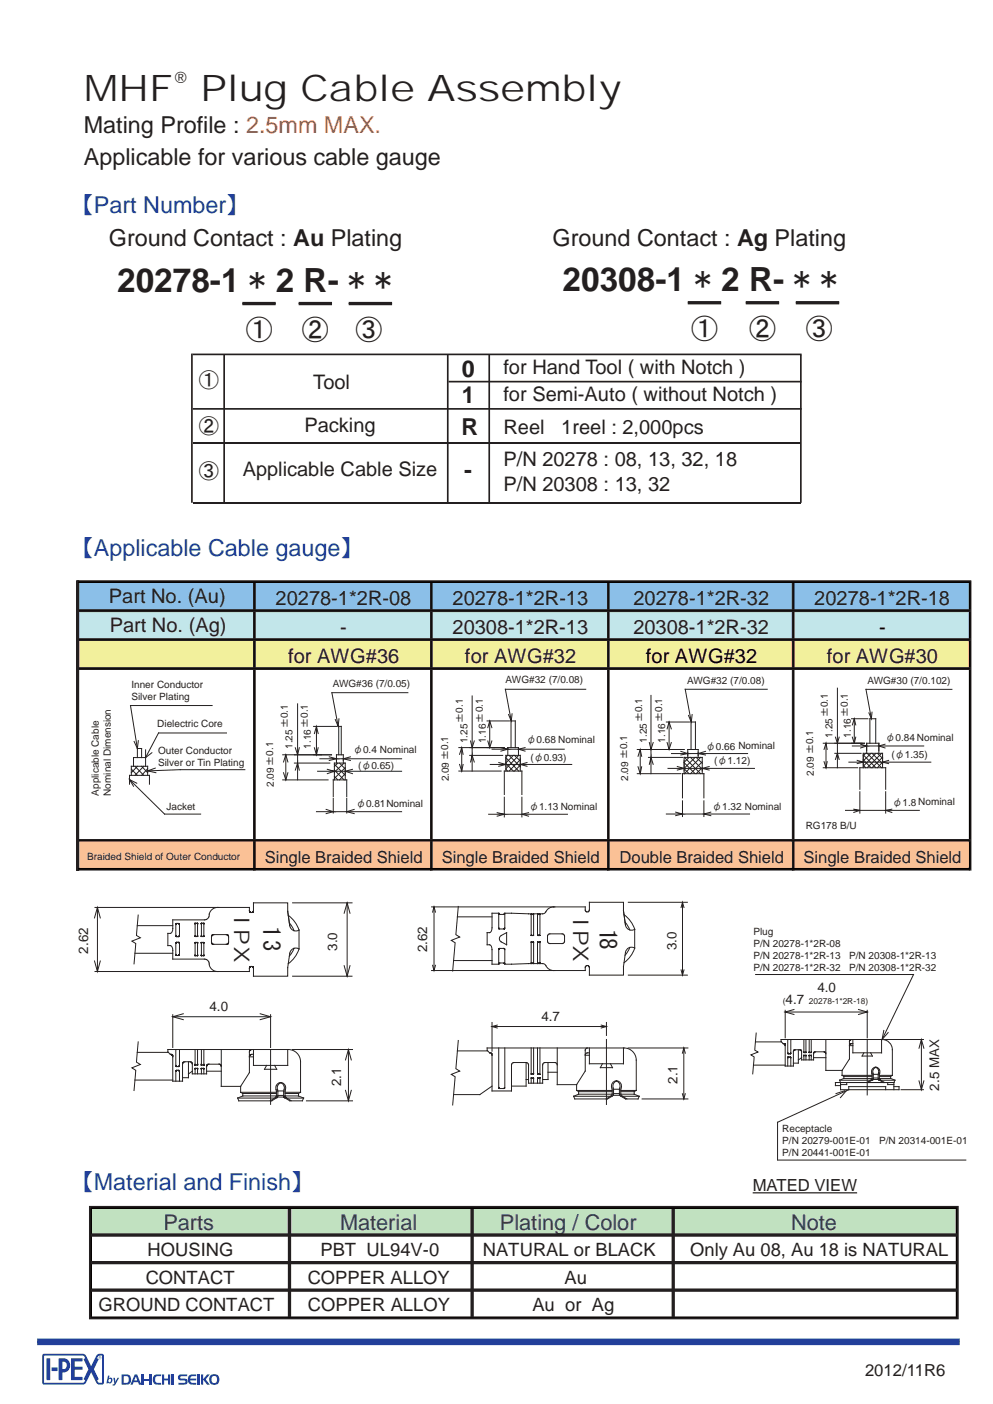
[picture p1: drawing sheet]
<svg xmlns="http://www.w3.org/2000/svg" width="210mm" height="297mm" viewBox="0 0 210 297" stroke-linecap="round" stroke-linejoin="round" font-family="sans-serif">
<path d="M7.9 283.9h195" fill="none" stroke="#214099" stroke-width=".21"/>
<path d="M7.9 283.9h195" fill="none" stroke="#223f9a" stroke-width="1.4" stroke-linecap="butt"/>
<g fill="none" stroke="#231f20" stroke-width=".21">
<path d="M51.2 64.2h7.1M63.2 64.2h7M73.7 64.2h9.2M145.4 64h7.1M157.7 64h7.1M168.3 64h9.2M59.8 159.7h10.3M60.4 159.7v5.3M62.4 158.2l.5 1.5 .4-1.5M62.9 148.9v12.5l.4 1.5M66.3 153.7h5M66.5 155.2l.4-1.5 .4 1.5"/>
<path d="M66.5 158.2l.4 1.5 .4-1.5M66.9 153.7v6M71.6 159.7v-6h.6v6M71.7 152.1l-.2 1.6-.6-1.5M86.3 146.5h-16.1l1.3 7.2M59.8 165h9.6M60 161.2l.4-1.5 .5 1.5M60 163.5l.4 1.5 .5-1.5M62.3 161.4h7.4M62.4 162.9l.5-1.5v3.6M69 171.2l1.5 .5h-3.6M69.2 162.8l1.5 .4h-3.5"/>
<path d="M69.6 160.1l1.5 .4h-3.5M70.5 168.5v-3.5h2.8v3.5M70.5 168.9v3.1M70.7 164.3l.7 .7M70.7 161.7l2.3 2.3M70.7 162.9l2.1 2.1M70.7 165v-3.6h2.3v3.6M71.1 161.4v-1.7h1.5v1.7M71.4 161.4l-.7 .8M71.8 161.4l1.2 1.3M72.8 161.4l-2.1 2M73 162.4l-2.3 2.3"/>
<path d="M73 163.7l-1.2 1.3M73.3 168.9v3.1M74.1 160.1l-1.5 .4 1.5 .4M74.5 162.8l-1.5 .4 1.5 .5M74.9 171.2l-1.6 .5 1.6 .4M84.9 171.7h-14.4l-1.5 .4M84.9 163.2h-14.2l-1.5 .5M84.9 160.5h-13.8l-1.5 .4M20 194.2l.6-2.2 .6 2.2M20.1 192h32.6l.1 .8 .4 .3 .4-.4v-1.7h7.2a13.5 13.5 0 0 0 .5 4.9l.2 .6 .5 .4 .7 .1 .5-.2M20.6 192v13.5M29 195.8h7.5"/>
<path d="M29.2 193.6l-.3 4.3 .8 .5-1.8 .7 .8 .5-.4 4.3M37.2 199.4h.5l.3 .2v2.3l-.3 .3-.4-.1-.1-.2zM37.2 195.4h.5l.3 .2v2.3l-.3 .3-.4-.1-.1-.2zM41.2 197.9l.2 .2M41.3 195.5v2.4M41.3 199.6v2.4M41.4 195.3l-.2 .2M41.4 195.4h.2M41.4 198.1h.2M41.4 199.4l-.2 .2M41.4 199.4h.2M41.6 195.3l.2 .2"/>
<path d="M41.6 199.4l.2 .2M41.8 195.5v2.4M41.8 199.6v2.4M41.8 197.9l-.2 .2M42.5 197.9l.2 .2M42.6 195.5v2.4M42.6 199.6v2.4M42.7 195.3l-.2 .2M42.7 195.4h.3M42.7 198.1h.3M42.7 199.4l-.2 .2M42.7 199.4h.3"/>
<path d="M43 195.3l.2 .2M43 199.4l.2 .2M43.1 195.5v2.4M43.1 199.6v2.4M43.2 197.9l-.2 .2M44.9 197.9l.3-.2 2.8 .1 .3 .4v1.3l-.4 .3h-2.9l-.3-.5v-1.1zM46 192l-.7 .1-.6 .4-.4 .7-.2 1-.6 .4h-7v1.8a.94 .94 0 0 1-.5 1.1h-.5v2.6h.5a.9 .9 0 0 1 .5 1v1.8h6.8l.6 .3 .3 .6a1.65 1.65 0 0 0 .7 1.4l1.1 .3M61 193.7a6.3 6.3 0 0 1 2.2 3.1M61.2 195.3l1 1.6M61.9 191h12.5M63.2 196.8v3.9M72.8 193.2l.6-2.2 .6 2.2"/>
<path d="M73.4 191v15.5M20 203.3l.6 2.2 .6-2.2M28.5 201.7h8M36.5 215.1h20.7M36.5 214.7v6.9M38.8 214.5l-2.3 .6 2.3 .6M41.2 202l.2 .2M41.4 202.2h.2M41.8 202l-.2 .2M42.5 202l.2 .2M42.7 202.2h.3M43.2 202l-.2 .2"/>
<path d="M55 214.5l2.2 .6-2.2 .6M57.2 214.7v6.9M61 203.9a6 6 0 0 0 2.2-3.2l-.5-.1h-.5l-.5 .3-.3 .5-.6 3.3v1.8h-7.2v-1.7l-.4-.3-.4 .2-.1 .8h-32.6M61.9 206.5h12.5M62.2 200.6l-1 1.7M72.8 204.3l.6 2.2 .6-2.2M159.8 206.2h33.4l-6.7 13.7M159.9 218.6l-.3 3.6 .7 .4-1.5 .6 .7 .4-.3 3.6M166 214.1h17.4M166 213.7v5.9M166.6 219.9v2.9l.2 .2 .3-.1 .1-.1v-2.9M167.9 213.6l-1.9 .5 1.9 .5"/>
<path d="M170 219.9v2.6M170.4 219.9v2.6M171.1 219.9v2.6M171.5 219.9v2.6M174.6 219.9v6.6h3.5M180.1 219.9l-.3 .1-.2 .3v3.7l-1.5 2.5M180.3 219.9v2.8h6.1v-2.8M181.5 213.6l1.9 .5-1.9 .5M183.4 213.7v5.9M183.4 219.9v11.8M186.5 219.9a2.17 2.17 0 0 1 2.2 2.2v5.4M186.5 219.9h-21.3v.5l.4 .4"/>
<path d="M186.9 218l-.4 1.9 1.3-1.4M187 219.9h8.3M194.8 219.9v10.6M28.5 228.5h8M29 222.6h6.6M29.2 220.4l-.3 4.3 .8 .5-1.8 .7 .8 .5-.4 4.3M36 223.1l-.5-.5v-.6h25.5a2.59 2.59 0 0 1 2.6 2.6v6.5M36 223.1l.4 .1 .1 .3v5.2h2.1v-3.6l.3-.4 1.3-.1 .4 .2 .1 2.4h3v-1.7l.2-.3 .3-.1M36 223.1l.4 .1 .1 .4M37.2 222v3.4l.2 .3M37.4 225.6h.3M38 228.7v-2l-.3-.3-.4 .1-.1 .2v2"/>
<path d="M38 222v3.4l-.3 .3M39.9 224.6v3.4h-1.3M40.7 226.6l-.8 .6M41.2 225.1l.2 .3M41.3 222v3.1M41.3 226.2v1M41.4 225.3h.2M41.4 226l-.2 .2M41.4 226.1h.2M41.6 226l.2 .2M41.8 222v3.1M41.8 226.2v1"/>
<path d="M41.8 225.1l-.2 .3M42.5 225.1l.2 .3M42.6 222v3.1M42.6 226.2v1M42.7 225.3h.3M42.7 226l-.2 .2M42.7 226.1h.3M43 226l.2 .2M43.1 222v3.1M43.1 226.2v1M43.2 225.1l-.2 .3M43.7 226.6h3.1"/>
<path d="M44.2 225.1h2.1M46.3 225.1l.3 .2 .2 .3M46.8 222v7.8h4.1M50.3 232.3h7.8M50.9 229.8v1.3M50.9 231.1h7.6M50.9 231.1l.4 .2M51.3 231.9h7.2M51.3 231.3h7.2M51.3 231.3v.6M51.3 231.9l-1 .4M53.3 223.1h.3"/>
<path d="M53.3 223.1l-.4 .1-.2 .4h.9M53.3 222l-.4 .2-.2 .3v4.4l-1.8 2.9M53.6 222v3.4h7.2v-3.4M56.4 225.4l-.5 .8h2.6l-.4-.8M57.2 222v11.7M58.2 232.3l-1 .6M58.4 230.5l.1 1.4-.3 .4M58.4 230.5l-.1-.4 .2-.6 .4-.4 .5-.1 .5 .2 .4 .4 .1 .4-.1 .5M58.7 232.1h1.4M58.7 230.6v1.5l-1.2 .8h-7l-.2-.6M58.7 230.5v-.8l.7-.6 .6 .5 .1 .9M58.8 231.8h1.2"/>
<path d="M58.8 230.8h1.2M60 230.9v1l.3 .4M60.1 230.6l-.1 .4M60.2 232.3l1.1 .6h2.6l.3-.6M60.3 231v.9l.2 .4M60.3 231.1h3.3M60.3 231.9h2.8M60.3 231.3h2.8M60.4 230.5l-.1 .4M60.5 232.3l1.1 .6M60.6 232.3h3.6M61.8 222h12.7"/>
<path d="M63.1 231.9l1.1 .4M63.1 231.3v.6M63.6 231.1l-.5 .2M64.8 232.9h9.7M73.1 230.7l.6 2.2 .6-2.2M73.1 224.2l.6-2.2 .6 2.2M73.7 222v10.9M159.3 225.3h6.7M159.7 220.4h5.6M165.6 220.8l.3 .1 .1 .3v4.3h1.8v-3l.3-.4h1l.3 .2 .1 1.9h2.5v-1.3l.4-.4h1.9l.3 .5M165.6 220.8l.3 .1 .1 .3M167.2 225.5v-1.7l-.2-.2-.4 .2v1.7"/>
<path d="M168.8 222.1v2.8h-1M169.5 223.8l-.7 .5M169.9 222.5l.2 .2M170 223.4v.8M170.1 222.6h.2M170.1 223.2l-.2 .2M170.1 223.3h.2M170.3 223.2l.2 .2M170.4 223.4v.8M170.5 222.5l-.2 .2M171.1 222.5l.1 .2M171.1 223.4v.8"/>
<path d="M171.2 223.2l-.1 .2M171.2 222.6h.2M171.2 223.3h.2M171.4 223.2l.2 .2M171.5 223.4v.8M171.6 222.5l-.2 .2M172 223.8h2.6M177.5 228.5l.2 .5v1.5h12.4v-.6h-1.1M177.5 228.5h6.6M178.1 227.5l.3 .2M178.1 227.5h6.3M178.1 226.5v1"/>
<path d="M178.4 228.2l-.9 .3M178.4 227.7v.5M178.4 228.2h6M178.4 227.7h6M178.6 230.8l-1.8 .6M179 230.8l-1.3 1.4M179 229v.5h-1.3M180.3 220.8h-.5l-.2 .4h.7M182.7 222.7l-.4 .7h2.2l-.4-.7M184.6 228.4h1.2M184.6 227.1v1.2l-1 .7M184.6 227.1v-.8l.6-.5 .6 .6-.1 1"/>
<path d="M184.7 228.1h1M184.7 227.3h1M185.7 227.4l.1 1 1 .6M185.9 228.2h2.4M185.9 227.7h2.4M185.9 227.5h2.8M185.9 227.4l.1 1 1 .6M186 227.1v-.6l-.3-.5-.5-.2-.5 .1-.4 .7 .1 1.7-1.1 .7M186 227.1l-.1 .3M186.2 228.5h3M187.3 230.5v-.6h-7.8v.6l-15.1 6.9v8M187.7 229v.5h1.3"/>
<path d="M188.3 227.7v.5M188.3 228.2l.9 .3M188.7 227.5l-.4 .2M189 229h-12.3v.7h1M189 229v1.5M189.2 228.5l-.2 .5M190.5 230.5h4.8M194.3 221.8l.5-1.9 .6 1.9M194.3 228.7l.5 1.8 .6-1.8M164.5 245.4h39.7"/>
</g>
<path d="M51.2 64.2h7.1M63.2 64.2h7M73.7 64.2h9.2M145.4 64h7.1M157.7 64h7.1M168.3 64h9.2" fill="none" stroke="#231f20" stroke-width=".71" stroke-linecap="butt"/>
<path d="M16.4 123.1h188.8v6.2h-188.8z" fill="#8bbfe8"/>
<path d="M16.4 129.2h188.8v6.2h-188.8z" fill="#c2e6ea"/>
<path d="M16.4 135.3h188.8v6.2h-188.8z" fill="#f2f09c"/>
<path d="M16.4 177.8h188.8v6.2h-188.8z" fill="#fac196"/>
<g fill="none" stroke="#231f20" stroke-width=".21">
<path d="M16.2 122.9h189.1v61.2h-189.1zM16.2 122.9v61.2M16.6 129h188.7v.4h-188.7zM16.6 135.2h188.7v.3h-188.7zM16.6 122.9h188.7M16.6 129h188.7M16.6 135.2h188.7M53.6 123.3h.4v60.8h-.4zM53.6 123.3v60.8M91.1 123.3h.3v60.8h-.3zM91.1 123.3v60.8M128.5 123.3h.3v60.8h-.3z"/>
<path d="M128.5 123.3v60.8M167.6 123.3h.3v60.8h-.3zM167.6 123.3v60.8M205 123.3v60.8M16.6 141.3h188.7v.3h-188.7zM16.6 141.3h188.7M29.3 156.7l-.3 1.7-.6-1.5M30.8 158.6v1.7l1.3-1M44.9 149.3h-17.3l1.4 9.1M47.9 155.1h-14.4l-2.7 5.2M97.2 159.6l.4-1.4 .3 1.4M97.6 158.2v4.9"/>
<path d="M99.3 159.8h7M99.5 156.8l.3 1.4 .5-1.4M99.8 147.2v12.6l.5 1.4M103 152.5h4.7M103.2 153.9l.4-1.4 .4 1.4M103.2 156.8l.4 1.4 .4-1.4M103.6 152.5v5.7M105.9 158.2l1.5 .3h-3.3M106.6 158.2h-9.6M107.3 159.8l-.3 .4M107.4 159.8v-1.6h2.2v1.6M107.7 159.8l2.3 2.4"/>
<path d="M108.1 158.2v-5.7h.9v5.7M108.3 151l-.2 1.5-.6-1.3M108.6 159.8l-1.6 1.6M108.8 159.8l1.2 1.2M109.7 159.8l-2.7 2.8M111 158.2l-1.4 .3 1.4 .4M119.3 158.5h-11.9l-1.5 .4M123.9 145.8h-17l1.2 6.7M135.4 158.6v5.1M137.3 157.1l.4 1.5 .4-1.5M137.7 147.1v13.1l.4 1.5M140.9 152.8h4.9"/>
<path d="M141.1 154.2l.4-1.4 .5 1.4M141.1 157.1l.4 1.5 .5-1.5M141.5 152.8v5.8M144 159l1.4 .4h-3.4M144.7 158.6h-9.9M146.1 158.6v-5.8h1v5.8M146.4 151.2l-.2 1.6-.6-1.4M149.2 159l-1.6 .4 1.6 .3M158.1 159.4h-12.7l-1.4 .3M162.2 145.8h-17.3l1.3 7M174.1 157.2h8.7M174.3 158.6l.4-1.4 .2 1.4"/>
<path d="M174.7 157.2v5.2M176.5 159.4h5.6M176.7 156l.4 1.2 .4-1.2M177.1 145.6v13.8l.4 1.3M180.1 152.1h3.4M180.2 156l.4 1.2M180.2 153.4l.4-1.3 .4 1.3M180.6 152.1v5.1M181 156l-.4 1.2M182 157.5l1.3 .3h-3.1M182.5 159.7l2.7 2.7M183.1 159.4l-.6 .5"/>
<path d="M183.3 159.4v-2.2h2.5v2.2M183.4 159.4l3 3M183.9 157.2v-5.1h1.3v5.1M184.2 159.4l-1.7 1.6M184.4 159.4l2.2 2.2M184.4 150.7l-.1 1.4-.6-1.3M185.2 159.4l-2.7 2.7M185.5 159.4l1.1 1M186.4 159.4l-3 3M187.1 157.5l-1.3 .3 1.3 .4M195.3 157.8h-12l-1.3 .4M201.3 145.8h-18.2l1.2 6.3"/>
<path d="M16.6 177.6h188.7v.3h-188.7zM16.6 177.6h188.7M27.4 164.9l7.4 7.3h7.6M27.4 165.9v-1.9h4.2v1.9M27.8 164v-1.9h3.4v1.9M27.8 162.7l1.2 1.3M28.5 162.1l1.9 1.9M28.9 165.7l-1.5-.8 .8 1.4M29 160.3v-1.9h.9v1.9M29 162.1l-1.2 1.4M29.9 162.1l1.3 1.4M30.4 162.1l-1.9 1.9"/>
<path d="M30.8 160.3h-2.6v1.8M30.8 160.3v1.8M31.2 162.6l-1.3 1.4M32.8 162.5l-1.6 .6 1.8 .4M51.8 162.8h-13.7l-6.9 .3M97 163.1h9M97.2 161.7l.4 1.4 .3-1.4M99.5 161.2l.3-1.4v3.3M105.1 171.9l1.5 .4h-3.3M105.5 161.3l1.5 .4h-3.3M106.6 168.7v4.1M106.6 168.1v-5h3.8v5"/>
<path d="M107 162.7l.3 .4M107 160.3l2.7 2.8M107 161.6l1.6 1.5M107 163.1v-3.3h3v3.3M110 161.9l-1.2 1.2M110 160.7l-2.3 2.4M110.4 168.7v4.1M111.4 161.3l-1.4 .4 1.4 .4M111.8 171.9l-1.4 .4 1.4 .4M120 172.3h-13.4l-1.5 .4M120.9 161.7h-13.9l-1.5 .4M134.8 163.7h9.2"/>
<path d="M134.9 162.2l.5 1.5 .3-1.5M134.9 160l.5-1.4 .3 1.4M137.1 160.2h7.2M137.3 161.7l.4-1.5v3.5M142.9 171.8l1.4 .4h-3.4M143.2 162.2l1.5 .4h-3.4M144.3 168.8v-5.1h4.5v5.1M144.3 169.4v3.4M144.7 162.6l1 1.1M144.7 163.7v-3.5h3.8v3.5M144.7 162.6h14.8M144.7 162.6l-1.5 .3"/>
<path d="M144.7 161.4l2.3 2.3M144.7 160.2l3.4 3.5M145.4 160.2v-1.6h2.2v1.6M145.7 160.2l-1 1.1M146 160.2l2.5 2.6M147 160.2l-2.3 2.4M147.2 160.2l1.3 1.3M148.1 160.2l-3.4 3.5M148.5 161.2l-2.5 2.5M148.5 162.4l-1.3 1.3M148.8 169.4v3.4M150 162.2l-1.5 .4 1.5 .3"/>
<path d="M150.3 171.8l-1.5 .4 1.5 .4M158.5 172.2h-14.2l-1.4 .4M174.1 162.4h7.3M174.3 161.1l.4 1.3 .2-1.3M176.7 160.7l.4-1.3v3M180.5 171.2l1.3 .2h-3M181.3 160.9l1.2 .3h-3M181.8 167v-4.6h5.5v4.6M181.8 167.5v4.5M182.5 162.4v-3h4.1v3M182.5 160.7l1.7 1.7M182.5 161.9l.6 .5"/>
<path d="M186.6 160.2l-2.2 2.2M186.6 161.2l-1.1 1.2M187.3 167.5v4.5M187.9 160.9l-1.3 .3 1.3 .4M188.6 171.2l-1.3 .2 1.3 .5M194.4 171.4h-12.6l-1.3 .5M196.8 161.2h-14.3l-1.2 .4M16.6 183.7h188.7"/>
</g>
<path d="M16.4 122.9v61.2M16.6 123.1h188.7M16.6 129.2h188.7M16.6 135.3h188.7M53.8 123.3v60.8M91.2 123.3v60.8M128.6 123.3v60.8M167.7 123.3v60.8M205.1 123.3v60.8M16.6 141.5h188.7M16.6 177.8h188.7M16.6 183.9h188.7" fill="none" stroke="#050100" stroke-width=".34"/>
<path d="M16.2 122.9h.4v61.2h-.4z" fill="none" stroke="#231f20" stroke-width=".35"/>
<path d="M19.2 255.5h183.2v5.8h-183.2z" fill="#c1e1c0"/>
<g fill="none" stroke="#231f20" stroke-width=".21">
<path d="M91.3 191.9h32.5v.7l.1 .3h.5l.2-.4M91.5 193l.3-1.1 .3 1.1M91.8 191.9v13.4M96.7 194h7.3M96.9 191.8l-.5 5.9 .8 .5-1.8 .8 .8 .5-.5 5.9M105.5 193.2l.1 .3h.9l.2-.3M105.5 193.2v3.2l.2 .1h.8l.2-.2v-3.1M105.5 193.2h-1.5v3.1a.92 .92 0 0 1-.5 1h-.5v2.6h.5a.92 .92 0 0 1 .5 1v3.1h1.5M105.8 198l1.3-.7v2.6l-1.4-.9-.1-.5zM112.3 193.3l.4 .2 .1-.2v4.5l-.1 .1-.4-.1zM112.5 199.3h.2M112.7 199.3l.1 .1v4.5l-.1-.2-.4 .2v-4.5l.2-.1"/>
<path d="M113.7 193.3l.4 .2 .1-.2v4.5l-.1 .1-.4-.1zM113.8 199.3h.2M114 199.3l.2 .1v4.5l-.1-.2-.4 .2v-4.5l.1-.1M115.4 192.9l-.5 .4a33.2 33.2 0 0 1-6.7-.1h-1.5M115.9 197.7l.4-.1h2.8l.3 .4-.1 1.3-.4 .3h-2.8l-.3-.5v-1.1zM117.1 191.9h-.1a1.81 1.81 0 0 0-1.6 1M124.6 192.5v-1.6h7.2a11.4 11.4 0 0 0 .6 5.2 1.29 1.29 0 0 0 1.8 .5M132 193.5a6.3 6.3 0 0 1 2.2 3.1M132.2 195.1l1 1.6M132.9 190.9h12.5M134.2 196.6v4M144 192l.3-1.1 .3 1.1"/>
<path d="M144.3 190.9v15.4M91.5 204.2l.3 1.1 .3-1.1M95.9 203.2h8.1M104 216.3v6.1M104 217.2h24.2M105.1 216.9l-1.1 .3 1.1 .3M105.5 204l.2-.3h.8l.2 .3 8.1-.1 .6 .4a1.82 1.82 0 0 0 1.7 1M105.5 204v-3.2l.2-.1h.8l.2 .2v3.1M124.6 204.7l-.2-.4h-.5l-.1 .3v.7h-32.5M127.1 216.9l1.1 .3-1.1 .3M128.2 216.3v2.8M128.2 219.9v13.8"/>
<path d="M132.9 206.3h12.5M133.2 200.4l-1 1.7M134.2 200.6l-.2-.1a1.29 1.29 0 0 0-1.7 1l-.5 3v1.8h-7.2v-1.6M134.2 200.6a6.3 6.3 0 0 1-2.2 3.1M144 205.2l.3 1.1 .3-1.1M96.7 222.3h6.4M96.9 220.1l-.5 6 .8 .5-1.8 .7 .8 .5-.5 6M103.5 222.7l.4 .2 .1 .4M103.5 222.7l-.5-.5v-.5h29a2.57 2.57 0 0 1 2.5 2.6v6.4M103.5 222.7l.4 .1 .1 .5M104 229.8l-2.5 1.8h-5.6M104 223.3v7.5h4.2v-5.7l.4-.3h2.7"/>
<path d="M105.5 221.7v8.4l.2 .2h.8l.2-.2v-8.4M111.3 224.8l.3 .1 .2 .3v4h2.9v-3.9l.3-.4 2.4-.1 .3 .2 .1 .3M111.3 224.8v5h-3.1M111.3 228.4h.5M112.3 229.2v-1l.2-.2 .3 .1v1.1M112.3 221.7v5.4l.2 .2M112.8 221.7v5.4l-.3 .2M113.7 229.2v-1l.1-.2 .4 .1v1.1M113.7 221.7v5.4l.3 .2 .2-.2v-5.4M115.9 224.8v3.6h-1.2M115.9 226.9h1.9M117.8 221.7v7.8h4.1"/>
<path d="M121.3 231.9h7.8M121.9 230.7l.5 .3M121.9 230.7h7.6M121.9 229.5v1.2M122.4 231v.5M122.4 231.5l-1.1 .4M122.4 231.5h7.1M122.4 231h7.1M124.3 221.7l-.4 .1-.1 .4v4.4l-1.9 2.9M124.6 221.7v3.4h7.2v-3.4M124.6 222.7l-.6 .1-.2 .4 .8 .1M127.4 225.1l-.5 .8h2.6l-.4-.8"/>
<path d="M128.2 232.5l1.2-.8v-1.3a1.12 1.12 0 0 1 1-1.8 1.12 1.12 0 0 1 .9 1.8l.1 1.3 1.2 .8M129.5 231.9l-1 .6h-7l-.2-.6M129.7 231.7h1.4M129.7 231.4h1.3M129.7 230.4h1.3M131.2 231.9l1.1 .6h2.6l.3-.6M131.2 231.9l-.2-.3v-1a1.29 1.29 0 0 0-.6-1.9l-.5 .3-.3 .6 .1 1.9-.2 .4M131.3 231.5h2.8M131.3 231h2.8M131.3 230.7h3.2M131.6 231.9h3.6M132.8 221.7h12.7"/>
<path d="M134.1 231v.5M134.1 231.5l1.1 .4M134.5 230.7l-.4 .3M135.8 232.5h9.7M144.3 231.4l.3 1.1 .3-1.1M144.3 222.8l.3-1.1 .3 1.1M144.6 221.7v10.8M19 255.3v23.7M19.3 255.3h183.3M61 255.6v23.4M99.7 255.6v23.4M142.2 255.6v23.4"/>
<path d="M202.2 255.6v23.4M19.3 261.1h183.3M19.3 267h183.3M19.3 272.8h183.3M19.3 278.6h183.3"/>
</g>
<path d="M19.2 255.3v23.7M19.3 255.5h183.3M61.2 255.6v23.4M99.8 255.6v23.4M142.4 255.6v23.4M202.4 255.6v23.4M19.3 261.3h183.3M19.3 267.1h183.3M19.3 273h183.3M19.3 278.8h183.3" fill="none" stroke="#050100" stroke-width=".34"/>
<g fill="none" stroke="#231f20" stroke-width=".35">
<path d="M40.6 75v31.2M40.9 75h128.4M47.4 75.2v31M94.7 75.2v31M103.5 75.2v31M169.4 75.2v31M40.9 86.5h128.4M95 80.7h74.3M19 255.3h183.6v23.7h-183.6zM61 255.6h.4v23.4h-.4zM99.7 255.6h.3v23.4h-.3zM142.2 255.6h.3v23.4h-.3z"/>
<path d="M19.3 261.1h183.3v.4h-183.3zM19.3 267h183.3v.3h-183.3zM19.3 272.8h183.3v.3h-183.3z"/>
</g>
<path d="M159.2 252.4h22z" fill="none" stroke="#231f20" stroke-width=".26"/>
<path d="M40.9 93.7h128.4M40.9 106.4h128.4" fill="none" stroke="#231f20" stroke-width=".34"/>
<g fill="#223f9a">
<path d="M24 291.5h.3l.1 .9 .5-.9h.3l-.7 1.3a.48 .48 0 0 1-.7 .3v-.2l.4-.2z"/>
<path d="M29.9 290.8h.5v2.1h-.5z"/>
<path d="M30.5 291.7h1v.4h-1z"/>
<path d="M31.7 290.8h.5v2.1h-.5z"/>
<path d="M32.6 291a1.71 1.71 0 0 1 1.5-.2v.3h-.8a.74 .74 0 0 0-.5 .8 .74 .74 0 0 0 .5 .7h.8v.3h-.8a1.12 1.12 0 0 1-1-.7 1.12 1.12 0 0 1 .3-1.2z"/>
<path d="M34.3 290.8h.4v.9h.8v-.9h.5v2.1h-.5v-.9h-.8v.9h-.4z"/>
<path d="M36.3 290.8h.5v2.1h-.5z"/>
<path d="M37.8 290.9l.4-.1h1.4v.4h-1.3l-.2 .1 .2 .4h.7a.64 .64 0 0 1 .7 .6 .64 .64 0 0 1-.8 .6h-1.2v-.3l1.5-.2-.1-.3h-.7a.65 .65 0 0 1-.7-.4 .65 .65 0 0 1 .1-.8z"/>
<path d="M40 291a1.72 1.72 0 0 1 1.5-.2v.3l-1 .1-.2 .2-.1 .3h1.3v.3h-1.3l.3 .5 1 .1v.3h-.8a1.12 1.12 0 0 1-1-.7 1.12 1.12 0 0 1 .3-1.2z"/>
<path d="M41.7 290.8h.5v2.1h-.5z"/>
<path d="M42.5 290.8h.5v1l.8-1h.6l-.9 1 .9 1.1h-.6l-.8-1v1h-.5z"/>
<path d="M15 287.4h2.4l-.1 .6h-1.5v1.2h1.5l.2 .1-.2 .5h-1.5v1.5h1.5l.1 .7h-2.4z"/>
<path d="M10.9 289.3h1.2v.7h-1.2z"/>
<path d="M9.9 287.4l.7 .1v4.4l-.1 .1-.7-.1z"/>
<path d="M23 291.8l-.1 .4a.3 .3 0 0 0 .4 .2 .3 .3 0 0 0 .2-.4l-.2-.3zM22.8 291h.4l-.2 .6a.52 .52 0 0 1 .8 .1 .52 .52 0 0 1-.1 .7 .48 .48 0 0 1-.9 .1v.2h-.3z"/>
<path d="M26.2 291.1v1.5h.5a.74 .74 0 0 0 .5-.7 .74 .74 0 0 0-.5-.8zM25.7 290.8a1.95 1.95 0 0 1 1.8 .2 1.1 1.1 0 0 1 .2 1.2 1.1 1.1 0 0 1-1 .7h-1z"/>
<path d="M28.7 291.2l-.3 .8h.6zM28.5 290.8h.5l.9 2.1h-.5l-.2-.5h-.9l-.2 .5h-.5z"/>
<path d="M44.9 291.3a.75 .75 0 0 0-.2 .9 .75 .75 0 0 0 .9 .3 .76 .76 0 0 0 .3-.9 .76 .76 0 0 0-.9-.4zM44.5 291a1.14 1.14 0 0 1 1.6 .1 1.14 1.14 0 0 1 0 1.5 1.14 1.14 0 0 1-1.6 .1l-.3-.9z"/>
<path d="M21 287l.3 .1v.3l-.1-.1-.2 .1zM21.1 287.1v.1h.1z"/>
<path d="M20.8 287.2a.35 .35 0 0 1 .7 0 .35 .35 0 0 1-.7 0zM20.9 287.2a.28 .28 0 0 0 .5 0 .28 .28 0 0 0-.5 0z"/>
<path d="M9.3 286.8v5.8h8.2l.4-.3 .1-.3-.3-.3 1-2-1-2.1 .3-.2-.2-.5zM20.8 286.9l-.3 .5 .3 .2-.9 2.1 .9 2-.3 .3 .2 .3 .2 .2 .7 .1v-5.8zM9 286.6l.3-.2 8.5 .1 .4 .4 1.1 2.2 1-2.2a1.14 1.14 0 0 1 1.6-.3v6.2a1.13 1.13 0 0 1-1.6-.3l-1-2.2-1.1 2.2-.4 .4h-8.7l-.2-.3z"/>
<path d="M13.2 288.1v1.6a.8 .8 0 0 0 .9-.8 .8 .8 0 0 0-.9-.8zM12.4 287.4h.1a2.02 2.02 0 0 1 1.9 .4 1.52 1.52 0 0 1 .3 1.7 1.52 1.52 0 0 1-1.5 .9v1.6h-.8z"/>
</g>
<g font-size="7.8" fill="#231f20">
<text x="17.7" y="21.4">MHF</text>
<text x="42.4" y="21.4">Plug Cable Assembly</text>
</g>
<g font-size="7.1" fill="#231f20">
<text x="24.8" y="61.8">20278-1 * 2 R- * *</text>
<text x="119" y="61.6">20308-1 * 2 R- * *</text>
</g>
<g font-size="5.6" fill="#231f20">
<text x="52" y="71.6">①</text>
<text x="63.9" y="71.6">②</text>
<text x="75.1" y="71.6">③</text>
<text x="146.1" y="71.5">①</text>
<text x="158.4" y="71.5">②</text>
<text x="170.4" y="71.5">③</text>
</g>
<g font-size="4.9" fill="#231f20">
<text x="17.7" y="28.1">Mating Profile : 2.5mm MAX.</text>
<text x="17.7" y="34.8">Applicable for various cable gauge</text>
<text x="23" y="52.1">Ground Contact : Au Plating</text>
<text x="116.9" y="52.1">Ground Contact : Ag Plating</text>
<text x="97.7" y="79.8">0</text>
<text x="97.7" y="85.3">1</text>
<text x="97.6" y="92">R</text>
<text x="98.1" y="101.1">-</text>
<text x="55.7" y="196" transform="rotate(90 55.7 196)">13</text>
<text x="126.8" y="196.5" transform="rotate(90 126.8 196.5)">18</text>
</g>
<g font-size="4.9" fill="#223f9a">
<text x="17.4" y="45.1">【Part Number】</text>
<text x="17.4" y="117.7">【Applicable Cable gauge】</text>
<text x="17.4" y="251.8">【Material and Finish】</text>
</g>
<g font-size="4.6" fill="#231f20">
<text x="49.6" y="193.9" transform="rotate(90 49.6 193.9)">I PX</text>
<text x="121.2" y="194.2" transform="rotate(90 121.2 194.2)">IPX</text>
</g>
<g font-size="4.6" fill="#215448">
<text x="34.5" y="260.3">Parts</text>
<text x="71.9" y="260.3">Material</text>
<text x="105.7" y="260.3">Plating / Color</text>
<text x="167.3" y="260.3">Note</text>
</g>
<g font-size="4.2" fill="#231f20">
<text x="42" y="82">①</text>
<text x="66.3" y="82.3">Tool</text>
<text x="106.5" y="79.1">for Hand Tool ( with Notch )</text>
<text x="106.5" y="84.9">for Semi-Auto ( without Notch )</text>
<text x="42" y="91.7">②</text>
<text x="64.4" y="91.4">Packing</text>
<text x="106.5" y="91.8">Reel</text>
<text x="118.7" y="91.8">1reel : 2,000pcs</text>
<text x="42.1" y="101.1">③</text>
<text x="51.3" y="100.8">Applicable Cable Size</text>
<text x="106.5" y="98.5">P/N 20278 : 08, 13, 32, 18</text>
<text x="106.5" y="104">P/N 20308 : 13, 32</text>
<text x="23" y="127.6">Part No. (Au)</text>
<text x="58.3" y="128.1">20278-1*2R-08</text>
<text x="95.7" y="128.1">20278-1*2R-13</text>
<text x="133.9" y="128.1">20278-1*2R-32</text>
<text x="172.2" y="128.1">20278-1*2R-18</text>
<text x="23.2" y="133.8">Part No. (Ag)</text>
<text x="72" y="134.2">-</text>
<text x="95.7" y="134.2">20308-1*2R-13</text>
<text x="133.9" y="134.2">20308-1*2R-32</text>
<text x="60.9" y="140.4">for AWG#36</text>
<text x="98.3" y="140.4">for AWG#32</text>
<text x="174.8" y="140.4">for AWG#30</text>
</g>
<g font-size="4.2" fill="#050100">
<text x="185.9" y="134.2">-</text>
<text x="136.6" y="140.4">for AWG#32</text>
</g>
<g font-size="3.9" fill="#231f20">
<text x="36.7" y="17.9">®</text>
<text x="31.2" y="265.8">HOUSING</text>
<text x="67.7" y="265.8">PBT UL94V-0</text>
<text x="102.1" y="265.8">NATURAL or BLACK</text>
<text x="145.9" y="265.7">Only Au 08, Au 18 is NATURAL</text>
<text x="30.8" y="271.6">CONTACT</text>
<text x="65.1" y="271.6">COPPER ALLOY</text>
<text x="119.4" y="271.6">Au</text>
<text x="20.8" y="277.4">GROUND CONTACT</text>
<text x="65.1" y="277.4">COPPER ALLOY</text>
<text x="112.6" y="277.4">Au or Ag</text>
</g>
<g font-size="3.5" fill="#231f20">
<text x="56" y="182.5">Single Braided Shield</text>
<text x="93.4" y="182.5">Single Braided Shield</text>
<text x="131" y="182.5">Double Braided Shield</text>
<text x="169.9" y="182.5">Single Braided Shield</text>
<text x="159.2" y="252">MATED VIEW</text>
<text x="182.9" y="291.2">2012/11R6</text>
</g>
<g font-size="2.8" fill="#231f20">
<text x="18.6" y="201.7" transform="rotate(-90 18.6 201.7)">2.62</text>
<text x="71.3" y="201.2" transform="rotate(-90 71.3 201.2)">3.0</text>
<text x="90.3" y="201.5" transform="rotate(-90 90.3 201.5)">2.62</text>
<text x="143" y="201" transform="rotate(-90 143 201)">3.0</text>
<text x="172.8" y="209.9">4.0</text>
<text x="44.3" y="213.8">4.0</text>
<text x="114.5" y="215.9">4.7</text>
<text x="166.1" y="212.4">4.7</text>
<text x="72.1" y="229.9" transform="rotate(-90 72.1 229.9)">2.1</text>
<text x="143.3" y="229.3" transform="rotate(-90 143.3 229.3)">2.1</text>
<text x="198.6" y="230.7" transform="rotate(-90 198.6 230.7)">2.5 MAX</text>
</g>
<g font-size="2.1" fill="#231f20">
<text x="27.8" y="145.6">Inner Conductor</text>
<text x="27.8" y="148.1">Silver Plating</text>
<text x="70.4" y="145.4">AWG#36 (7/0.05)</text>
<text x="106.9" y="144.6">AWG#32 (7/0.08)</text>
<text x="145.3" y="144.8">AWG#32 (7/0.08)</text>
<text x="183.4" y="144.8">AWG#30 (7/0.102)</text>
<text x="33.3" y="153.9">Dielectric Core</text>
<text x="60.9" y="154.1" transform="rotate(-90 60.9 154.1)">±0.1</text>
<text x="65.1" y="154" transform="rotate(-90 65.1 154)">±0.1</text>
<text x="97.9" y="152.9" transform="rotate(-90 97.9 152.9)">±0.1</text>
<text x="102.1" y="152.9" transform="rotate(-90 102.1 152.9)">±0.1</text>
<text x="135.8" y="152.8" transform="rotate(-90 135.8 152.8)">±0.1</text>
<text x="140" y="152.7" transform="rotate(-90 140 152.7)">±0.1</text>
<text x="175" y="151.7" transform="rotate(-90 175 151.7)">±0.1</text>
<text x="179.3" y="151.7" transform="rotate(-90 179.3 151.7)">±0.1</text>
<text x="33.4" y="159.5">Outer Conductor</text>
<text x="61.9" y="158.4" transform="rotate(-90 61.9 158.4)">1.25</text>
<text x="65.7" y="158.4" transform="rotate(-90 65.7 158.4)">1.16</text>
<text x="74.6" y="159.4">φ0.4 Nominal</text>
<text x="98.9" y="157.3" transform="rotate(-90 98.9 157.3)">1.25</text>
<text x="102.8" y="157.2" transform="rotate(-90 102.8 157.2)">1.16</text>
<text x="111.3" y="157.2">φ0.68 Nominal</text>
<text x="112.2" y="161">(φ0.93)</text>
<text x="136.8" y="157.1" transform="rotate(-90 136.8 157.1)">1.25</text>
<text x="140.6" y="157.1" transform="rotate(-90 140.6 157.1)">1.16</text>
<text x="149.3" y="158.7">φ0.66 Nominal</text>
<text x="151" y="161.6">(φ1.12)</text>
<text x="176" y="156.1" transform="rotate(-90 176 156.1)">1.25</text>
<text x="179.9" y="156" transform="rotate(-90 179.9 156)">1.16</text>
<text x="187.2" y="156.8">φ0.84 Nominal</text>
<text x="188.5" y="160.4">(φ1.35)</text>
<text x="33.4" y="162.1">Silver or Tin Plating</text>
<text x="57.9" y="166.5" transform="rotate(-90 57.9 166.5)">2.09 ±0.1</text>
<text x="75.7" y="162.6">(φ0.65)</text>
<text x="94.9" y="165.3" transform="rotate(-90 94.9 165.3)">2.09 ±0.1</text>
<text x="132.8" y="165.2" transform="rotate(-90 132.8 165.2)">2.09 ±0.1</text>
<text x="172.1" y="164.1" transform="rotate(-90 172.1 164.1)">2.09 ±0.1</text>
<text x="20.9" y="168.3" transform="rotate(-90 20.9 168.3)">Applicable Cable</text>
<text x="23.4" y="168.3" transform="rotate(-90 23.4 168.3)">Nominal Dimension</text>
<text x="35.2" y="171.3">Jacket</text>
<text x="75.3" y="170.8">φ0.81Nominal</text>
<text x="111.9" y="171.4">φ1.13 Nominal</text>
<text x="150.6" y="171.3">φ1.32 Nominal</text>
<text x="188.7" y="170.5">φ1.8 Nominal</text>
<text x="170.4" y="175.3">RG178 B/U</text>
<text x="18.4" y="181.9">Braided Shield of Outer Conductor</text>
<text x="159.3" y="197.8">Plug</text>
<text x="159.3" y="200.3">P/N 20278-1*2R-08</text>
<text x="159.3" y="202.9">P/N 20278-1*2R-13</text>
<text x="179.5" y="202.9">P/N 20308-1*2R-13</text>
<text x="159.3" y="205.4">P/N 20278-1*2R-32</text>
<text x="179.5" y="205.4">P/N 20308-1*2R-32</text>
<text x="165.4" y="239.5">Receptacle</text>
<text x="165.4" y="242.1">P/N 20279-001E-01</text>
<text x="165.4" y="244.6">P/N 20441-001E-01</text>
<text x="185.9" y="242.1">P/N 20314-001E-01</text>
</g>
<g font-size="1.8" fill="#231f20">
<text x="165.5" y="212.4">(</text>
<text x="171" y="212.4">20278-1*2R-18)</text>
</g>
</svg>
